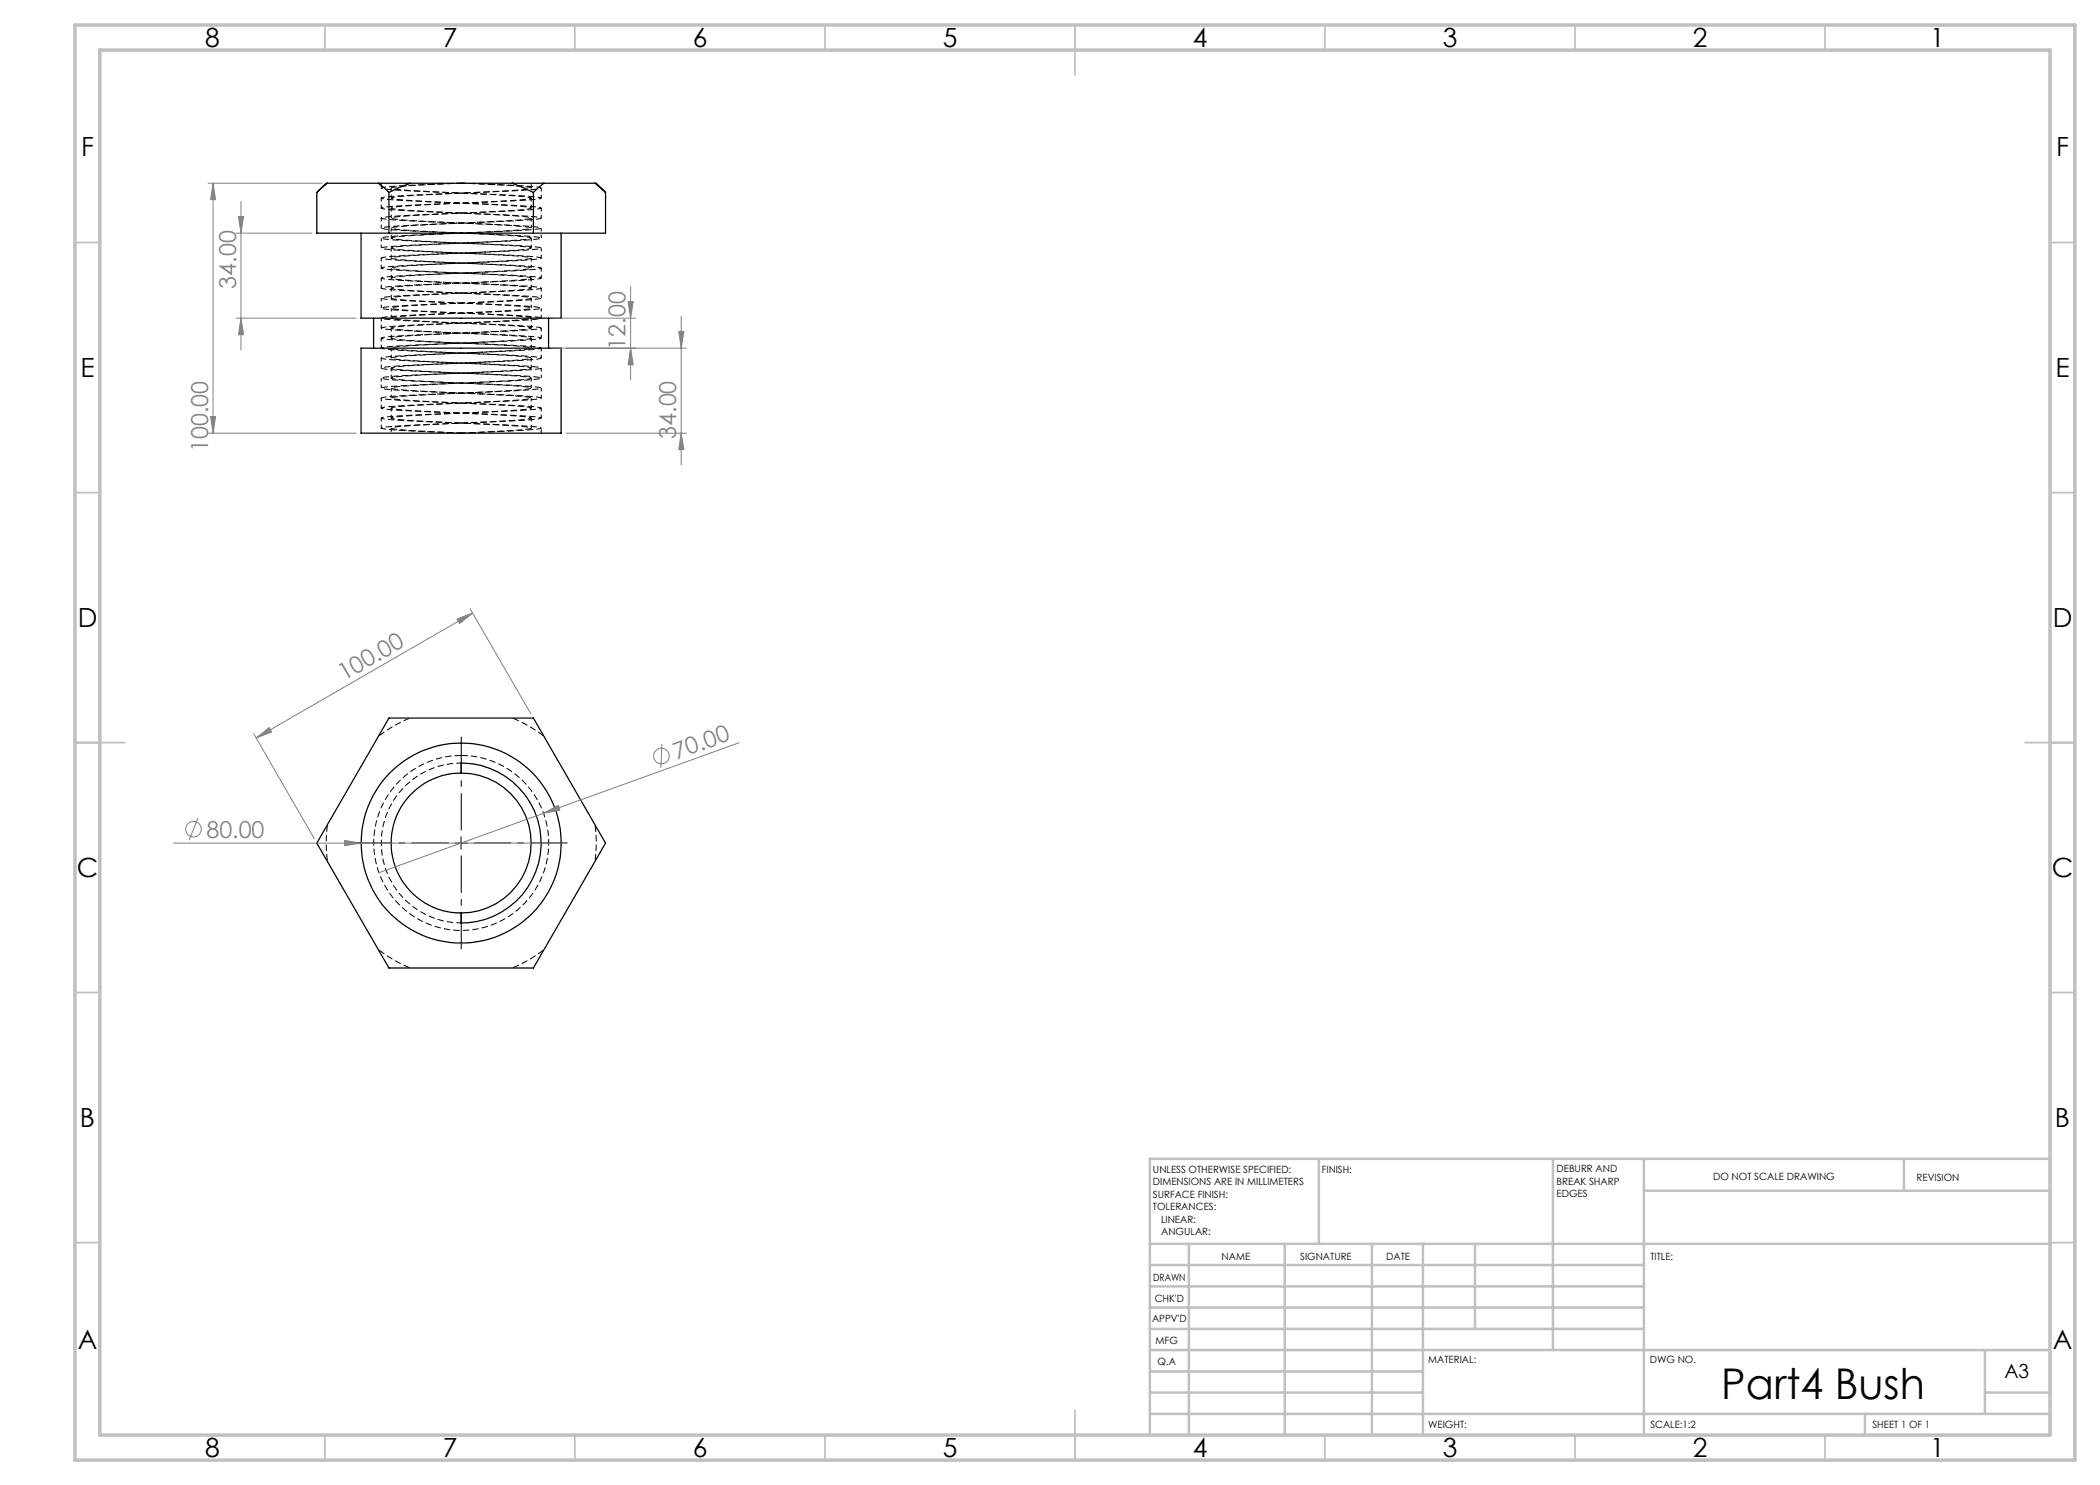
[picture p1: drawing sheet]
<svg xmlns="http://www.w3.org/2000/svg" width="420mm" height="297mm" viewBox="0 0 420 297" stroke-linecap="round" stroke-linejoin="round" font-family="sans-serif">
<path d="M92.2 36.6l-9.9 .4a26.6 26.6 0 0 0-6.1 .6 84.1 84.1 0 0 0 12.5 .9l13.5 .5a26.6 26.6 0 0 1 6 .6 84 84 0 0 1-12.4 .9l-13.5 .5a26.6 26.6 0 0 0-6.1 .6 84 84 0 0 0 12.5 .9l13.5 .5a26.6 26.6 0 0 1 6 .6 84.1 84.1 0 0 1-12.4 .9l-13.5 .5a26.6 26.6 0 0 0-6.1 .6 84 84 0 0 0 12.5 .9l13.5 .5a26.6 26.6 0 0 1 6 .6 84 84 0 0 1-12.4 .9l-13.5 .5a26.5 26.5 0 0 0-6.1 .6 84 84 0 0 0 12.5 .9l13.5 .5a26.6 26.6 0 0 1 6 .6 83.9 83.9 0 0 1-12.4 .9l-13.5 .5a26.6 26.6 0 0 0-6.1 .6 84 84 0 0 0 12.5 .9l13.5 .5a26.6 26.6 0 0 1 6 .6 84 84 0 0 1-12.4 .9l-13.5 .5a26.6 26.6 0 0 0-6.1 .6 84.1 84.1 0 0 0 12.5 .9l13.5 .5a26.6 26.6 0 0 1 6 .6 84 84 0 0 1-12.4 .9l-13.5 .5a26.6 26.6 0 0 0-6.1 .6 84 84 0 0 0 12.5 .9l13.5 .5a26.6 26.6 0 0 1 6 .6 84 84 0 0 1-12.4 .9l-13.5 .5a26.6 26.6 0 0 0-6.1 .6 83.9 83.9 0 0 0 12.5 .9l13.5 .5a26.6 26.6 0 0 1 6 .6 84 84 0 0 1-12.4 .9l-13.5 .5a26.5 26.5 0 0 0-6.1 .6 84 84 0 0 0 12.5 .9l13.5 .5a26.6 26.6 0 0 1 6 .6 84.1 84.1 0 0 1-12.4 .9l-13.5 .5a26.6 26.6 0 0 0-6.1 .6 84 84 0 0 0 12.5 .9l13.5 .5a26.6 26.6 0 0 1 6 .6 84 84 0 0 1-12.4 .9l-13.5 .5a26.6 26.6 0 0 0-6.1 .6 84 84 0 0 0 12.5 .9l13.5 .5a26.6 26.6 0 0 1 6 .6 83.9 83.9 0 0 1-12.4 .9l-13.5 .5a26.6 26.6 0 0 0-6.1 .6 84 84 0 0 0 12.5 .9l13.5 .5a26.5 26.5 0 0 1 6 .6 84 84 0 0 1-12.4 .9l-13.5 .5a26.6 26.6 0 0 0-6.1 .6 84.1 84.1 0 0 0 12.5 .9l3.5 .1M92.2 36.6l10 .4a26.6 26.6 0 0 1 6 .6 84.1 84.1 0 0 1-12.4 .9l-13.5 .5a26.6 26.6 0 0 0-6.1 .6 84 84 0 0 0 12.5 .9l13.5 .5a26.6 26.6 0 0 1 6 .6 84 84 0 0 1-12.4 .9l-13.5 .5a26.6 26.6 0 0 0-6.1 .6 84.1 84.1 0 0 0 12.5 .9l13.5 .5a26.6 26.6 0 0 1 6 .6 84 84 0 0 1-12.4 .9l-13.5 .5a26.6 26.6 0 0 0-6.1 .6 84 84 0 0 0 12.5 .9l13.5 .5a26.5 26.5 0 0 1 6 .6 84 84 0 0 1-12.4 .9l-13.5 .5a26.6 26.6 0 0 0-6.1 .6 83.9 83.9 0 0 0 12.5 .9l13.5 .5a26.6 26.6 0 0 1 6 .6 84 84 0 0 1-12.4 .9l-13.5 .5a26.6 26.6 0 0 0-6.1 .6 84 84 0 0 0 12.5 .9l13.5 .5a26.6 26.6 0 0 1 6 .6 84.1 84.1 0 0 1-12.4 .9l-13.5 .5a26.6 26.6 0 0 0-6.1 .6 84 84 0 0 0 12.5 .9l13.5 .5a26.6 26.6 0 0 1 6 .6 84 84 0 0 1-12.4 .9l-13.5 .5a26.6 26.6 0 0 0-6.1 .6 84 84 0 0 0 12.5 .9l13.5 .5a26.6 26.6 0 0 1 6 .6 83.9 83.9 0 0 1-12.4 .9l-13.5 .5a26.6 26.6 0 0 0-6.1 .6 84 84 0 0 0 12.5 .9l13.5 .5a26.5 26.5 0 0 1 6 .6 84 84 0 0 1-12.4 .9l-13.5 .5a26.6 26.6 0 0 0-6.1 .6 84.1 84.1 0 0 0 12.5 .9l13.5 .5a26.6 26.6 0 0 1 6 .6 84 84 0 0 1-12.4 .9l-13.5 .5a26.6 26.6 0 0 0-6.1 .6 84 84 0 0 0 12.5 .9l13.5 .5a26.6 26.6 0 0 1 6 .6 84 84 0 0 1-12.4 .9l-13.5 .5a26.6 26.6 0 0 0-6.1 .6 83.9 83.9 0 0 0 12.5 .9l13.5 .5a26.6 26.6 0 0 1 6 .6 84 84 0 0 1-12.4 .9l-13.5 .5a26.5 26.5 0 0 0-6.1 .6 84 84 0 0 0 12.5 .9l13.5 .5a26.6 26.6 0 0 1 6 .6 84.1 84.1 0 0 1-12.4 .9l-3.6 .1" fill="none" stroke="#000" stroke-width=".2" stroke-dasharray="1.3 .6" stroke-dashoffset=".2" stroke-linecap="butt"/>
<path d="M76.2 36.6v1M92.2 36.6l7.1 .4a31.8 31.8 0 0 1 6.9 .6 59.7 59.7 0 0 1-10.3 .9l-10.7 .5a31.8 31.8 0 0 0-7 .6 59.6 59.6 0 0 0 10.4 .9l10.7 .5a31.8 31.8 0 0 1 6.9 .6 59.7 59.7 0 0 1-10.3 .9l-10.7 .5a31.8 31.8 0 0 0-7 .6 59.7 59.7 0 0 0 10.4 .9l10.7 .5a31.8 31.8 0 0 1 6.9 .6 59.6 59.6 0 0 1-10.3 .9l-10.7 .5a31.8 31.8 0 0 0-7 .6 59.7 59.7 0 0 0 10.4 .9l10.7 .5a31.8 31.8 0 0 1 6.9 .6 59.7 59.7 0 0 1-10.3 .9l-10.7 .5a31.8 31.8 0 0 0-7 .6 59.7 59.7 0 0 0 10.4 .9l10.7 .5a31.8 31.8 0 0 1 6.9 .6 59.6 59.6 0 0 1-10.3 .9l-10.7 .5a31.8 31.8 0 0 0-7 .6 59.7 59.7 0 0 0 10.4 .9l10.7 .5a31.8 31.8 0 0 1 6.9 .6 59.7 59.7 0 0 1-10.3 .9l-10.7 .5a31.8 31.8 0 0 0-7 .6 59.6 59.6 0 0 0 10.4 .9l10.7 .5a31.8 31.8 0 0 1 6.9 .6 59.7 59.7 0 0 1-10.3 .9l-10.7 .5a31.8 31.8 0 0 0-7 .6 59.7 59.7 0 0 0 10.4 .9l10.7 .5a31.8 31.8 0 0 1 6.9 .6 59.7 59.7 0 0 1-10.3 .9l-10.7 .5a31.8 31.8 0 0 0-7 .6 59.7 59.7 0 0 0 10.4 .9l10.7 .5a31.8 31.8 0 0 1 6.9 .6 59.7 59.7 0 0 1-10.3 .9l-10.7 .5a31.8 31.8 0 0 0-7 .6 59.7 59.7 0 0 0 10.4 .9l10.7 .5a31.8 31.8 0 0 1 6.9 .6 59.6 59.6 0 0 1-10.3 .9l-10.7 .5a31.8 31.8 0 0 0-7 .6 59.7 59.7 0 0 0 10.4 .9l10.7 .5a31.8 31.8 0 0 1 6.9 .6 59.7 59.7 0 0 1-10.3 .9l-10.7 .5a31.8 31.8 0 0 0-7 .6 59.7 59.7 0 0 0 10.4 .9l10.7 .5a31.8 31.8 0 0 1 6.9 .6 59.7 59.7 0 0 1-10.3 .9l-10.7 .5a31.8 31.8 0 0 0-7 .6 59.7 59.7 0 0 0 10.4 .9l10.7 .5a31.8 31.8 0 0 1 6.9 .6 59.7 59.7 0 0 1-10.3 .9l-3.7 .1M106.2 37.6v-1M78.2 85.6v1M92.2 86.6l-7-.3a31.8 31.8 0 0 1-7-.7 59.7 59.7 0 0 1 10.4-.8l10.7-.5a31.8 31.8 0 0 0 6.9-.7 59.6 59.6 0 0 0-10.3-.8l-10.7-.5a31.8 31.8 0 0 1-7-.7 59.7 59.7 0 0 1 10.4-.8l10.7-.5a31.8 31.8 0 0 0 6.9-.7 59.7 59.7 0 0 0-10.3-.8l-10.7-.5a31.8 31.8 0 0 1-7-.7 59.6 59.6 0 0 1 10.4-.8l10.7-.5a31.8 31.8 0 0 0 6.9-.7 59.7 59.7 0 0 0-10.3-.8l-10.7-.5a31.8 31.8 0 0 1-7-.7 59.7 59.7 0 0 1 10.4-.8l10.7-.5a31.8 31.8 0 0 0 6.9-.7 59.7 59.7 0 0 0-10.3-.8l-10.7-.5a31.8 31.8 0 0 1-7-.7 59.6 59.6 0 0 1 10.4-.8l10.7-.5a31.8 31.8 0 0 0 6.9-.7 59.7 59.7 0 0 0-10.3-.8l-10.7-.5a31.8 31.8 0 0 1-7-.7 59.7 59.7 0 0 1 10.4-.8l10.7-.5a31.8 31.8 0 0 0 6.9-.7 59.6 59.6 0 0 0-10.3-.8l-10.7-.5a31.8 31.8 0 0 1-7-.7 59.7 59.7 0 0 1 10.4-.8l10.7-.5a31.8 31.8 0 0 0 6.9-.7 59.7 59.7 0 0 0-10.3-.8l-10.7-.5a31.8 31.8 0 0 1-7-.7 59.7 59.7 0 0 1 10.4-.8l10.7-.5a31.8 31.8 0 0 0 6.9-.7 59.7 59.7 0 0 0-10.3-.8l-10.7-.5a31.8 31.8 0 0 1-7-.7 59.7 59.7 0 0 1 10.4-.8l10.7-.5a31.8 31.8 0 0 0 6.9-.7 59.7 59.7 0 0 0-10.3-.8l-10.7-.5a31.8 31.8 0 0 1-7-.7 59.6 59.6 0 0 1 10.4-.8l10.7-.5a31.8 31.8 0 0 0 6.9-.7 59.7 59.7 0 0 0-10.3-.8l-10.7-.5a31.9 31.9 0 0 1-7-.7 59.7 59.7 0 0 1 10.4-.8l10.7-.5a31.8 31.8 0 0 0 6.9-.7 59.7 59.7 0 0 0-10.3-.8l-10.7-.5a31.8 31.8 0 0 1-7-.7 59.7 59.7 0 0 1 10.4-.8l10.7-.5a31.8 31.8 0 0 0 6.9-.7 59.7 59.7 0 0 0-10.3-.8l-10.7-.5a31.8 31.8 0 0 1-7-.7 59.7 59.7 0 0 1 10.4-.8l3.6-.2M108.2 86.6v-1" fill="none" stroke="#000" stroke-width=".2" stroke-dasharray="1.3 .6" stroke-dashoffset=".5" stroke-linecap="butt"/>
<g fill="none" stroke="#000" stroke-width=".2" stroke-dasharray="1.3 .6" stroke-dashoffset=".6" stroke-linecap="butt">
<path d="M76.2 39.6v2M78.2 37.6v2M108.2 39.6v-2M76.2 43.6v2M76.2 47.6v2M76.2 51.6v2M76.2 55.6v2M76.2 59.6v2M78.2 57.6v2M78.2 53.6v2M78.2 49.6v2M78.2 45.6v2"/>
<path d="M78.2 41.6v2M106.2 41.6v-2M106.2 45.6v-2M106.2 49.6v-2M106.2 53.6v-2M106.2 57.6v-2M108.2 43.6v-2M108.2 47.6v-2M108.2 51.6v-2M108.2 55.6v-2M108.2 59.6v-2M76.2 63.6v2"/>
<path d="M76.2 67.6v2M76.2 71.6v2M76.2 75.6v2M76.2 79.6v2M78.2 77.6v2M78.2 73.6v2M78.2 69.6v2M78.2 65.6v2M78.2 61.6v2M106.2 61.6v-2M106.2 65.6v-2M106.2 69.6v-2"/>
<path d="M106.2 73.6v-2M106.2 77.6v-2M108.2 63.6v-2M108.2 67.6v-2M108.2 71.6v-2M108.2 75.6v-2M108.2 79.6v-2M76.2 83.6v2M78.2 81.6v2M106.2 81.6v-2M106.2 85.6v-2M108.2 83.6v-2"/>
</g>
<path d="M92.2 151.1a17.5 17.5 0 0 1 15.4 25.9 17.5 17.5 0 0 1-30.1 .9 17.5 17.5 0 0 1 13.7-26.8h1" fill="none" stroke="#000" stroke-width=".2" stroke-dasharray="1.3 .6" stroke-linecap="butt"/>
<g fill="none" stroke="#000" stroke-width=".25">
<path d="M63.4 38.5v8.1h57.7v-8.1M65.5 36.7l-2.1 1.8M65.5 36.7h-.3l-1.8 1.8M65.5 36.7h10.2M75.7 36.7h6.3M75.7 36.7l2.1 1.8M77.8 38.5v8.1M82 36.7l-4.2 1.8M82 36.7h20.4M102.4 36.7h6.4M102.4 36.7l4.3 1.8M106.7 38.5v8.1"/>
<path d="M108.8 36.7l-2.1 1.8M108.8 36.7h10.2M119 36.7l2.1 1.8M119 36.7h.2l1.9 1.8M72.2 46.6v17h40v-17M92.2 46.6h.1M72.2 69.6h40v17h-40zM74.7 63.6v6M109.7 63.6v6M77.8 143.6h28.9l14.4 25-14.4 25h-28.9l-14.4-25zM92.2 154.6a14 14 0 0 0-14 14 14 14 0 0 0 14 14M92.2 154.6v-2a16 16 0 0 1 16 16 16 16 0 0 1-16 16v-2"/>
<path d="M92.2 154.6a14 14 0 0 1 14 14 14 14 0 0 1-14 14"/>
<circle cx="92.2" cy="168.6" r="20"/>
</g>
<path d="M92.2 152.6a16 16 0 0 0-16 16 16 16 0 0 0 16 16" fill="none" stroke="#000" stroke-width=".2" stroke-dasharray="1.3 .6" stroke-dashoffset=".3" stroke-linecap="butt"/>
<path d="M75.7 147.3a27 27 0 0 1 6.3-3.7M102.5 143.6a27 27 0 0 1 6.3 3.7M65.5 172.3a27 27 0 0 1 0-7.4M119 164.9a27 27 0 0 1 0 7.4M82 193.6a27 27 0 0 1-6.3-3.7M108.8 189.9a27 27 0 0 1-6.3 3.7" fill="none" stroke="#000" stroke-width=".2" stroke-dasharray="1.3 .6" stroke-dashoffset="-.2" stroke-linecap="butt"/>
<g fill="none" stroke="#808080" stroke-width=".2">
<path d="M41.6 36.7h22.9M42.6 36.7v49.9M42.6 36.7l.5 3.2h-1zM47.2 46.6h15.2M47.7 43.3h1l-.5 3.3zM48.2 40.3v29.7M126.1 57.3v18.7M47.2 63.6h24M48.2 63.6l.5 3.4h-1zM110.7 63.6h16.4M110.7 69.6h26.6M125.6 60.3h1l-.5 3.3z"/>
<path d="M126.1 69.6l.5 3.4h-1zM135.7 66.3h1.1l-.6 3.3zM136.2 63.3v29.7M41.6 86.6h29.6M42.1 83.3h1l-.5 3.3zM113.2 86.6h24.1M136.2 86.6l.6 3.3h-1.1zM91.4 123.8l3.1-1.2-2.6 2.1zM94 121.7l12.2 21M94.5 122.6l-43.3 25M50.7 146.7l12.2 21M51.2 147.6l2.6-2.1 .5 .9z"/>
<path d="M132.4 148.8l-.2 4.8M147.8 148.6l-39.1 14.1M34.7 168.6h77.5M39.6 163.6l-1.8 4.5M68.9 168.1l3.3 .5-3.3 .5zM108.7 162.7l2.9-1.6 .4 .9zM108.7 162.7l-32.9 11.9"/>
<circle cx="132.3" cy="151.2" r="1.55"/>
<circle cx="38.7" cy="165.8" r="1.55"/>
</g>
<path d="M89.7 168.6h-18.7M92.2 166.1v-18.8M92.2 171.1v18.7M94.7 168.6h18.8" fill="none" stroke="#000" stroke-width=".2" stroke-dasharray="15.2 1.3 1.3 1.3" stroke-dashoffset="7.8" stroke-linecap="butt"/>
<path d="M91 168.6h2.5M92.2 167.4v2.5" fill="none" stroke="#000" stroke-width=".2"/>
<g fill="none" stroke="#c0c0c0" stroke-width=".35">
<path d="M65 5v5M115 5v5M165 5v5M215 5v10M265 5v5M315 5v5M365 5v5M15 48.5h5M410 48.5h5M15 98.5h5M410 98.5h5M15 148.5h10"/>
<path d="M405 148.5h10M15 198.5h5M410 198.5h5M15 248.5h5M410 248.5h5M65 287v5M115 287v5M165 287v5M215 282v10M265 287v5M315 287v5M365 287v5"/>
</g>
<g fill="none" stroke="#c0c0c0" stroke-width=".5">
<path d="M263.8 231.8v17M310.6 231.8v38.2M328.8 231.8v55.2M328.8 238.2h81.2M380.8 231.8v6.4M410 231.8h-180v55.2M230 248.8h180M230 257.3h98.8M230 253h98.8M237.8 248.8v38.2M257 248.8v38.2M274.4 248.8v38.2"/>
<path d="M284.6 248.8v38.2M295 248.8v17M230 265.8h98.8M230 261.5h98.8M230 278.5h54.6M230 274.3h54.6M230 270h180M397 278.5h13M397 270v12.8M230 282.8h180M373 282.8v4.2"/>
</g>
<path d="M15 5h400v287h-400zM20 10h390v277h-390z" fill="none" stroke="#c0c0c0" stroke-width=".7"/>
<g fill="#808080">
<path d="M68.9 168.1l3.3 .5-3.3 .5z"/>
<path d="M108.7 162.7l2.9-1.6 .4 .9z"/>
<path d="M51.2 147.6l2.6-2.1 .5 .9zM91.4 123.8l3.1-1.2-2.6 2.1z"/>
<path d="M48.2 63.6l.5 3.4h-1zM47.7 43.3h1l-.5 3.3zM126.1 69.6l.5 3.4h-1zM125.6 60.3h1l-.5 3.3zM136.2 86.6l.6 3.3h-1.1zM135.7 66.3h1.1l-.6 3.3z"/>
<path d="M42.6 36.7l.5 3.2h-1zM42.1 83.3h1l-.5 3.3z"/>
</g>
<text font-size="8.5" x="344.3" y="279.7">Part4 Bush</text>
<g font-size="5.3">
<text x="41" y="9.5">8</text>
<text x="88.5" y="9.5">7</text>
<text x="138.5" y="9.5">6</text>
<text x="188.5" y="9.5">5</text>
<text x="238.5" y="9.5">4</text>
<text x="288.5" y="9.5">3</text>
<text x="338.5" y="9.5">2</text>
<text x="386" y="9.5">1</text>
<text x="16.2" y="31.3">F</text>
<text x="411.2" y="31.3">F</text>
<text x="16.1" y="75.5">E</text>
<text x="411.1" y="75.5">E</text>
<text x="15.5" y="125.5">D</text>
<text x="410.5" y="125.5">D</text>
<text x="15.4" y="175.5">C</text>
<text x="410.4" y="175.5">C</text>
<text x="16" y="225.5">B</text>
<text x="411" y="225.5">B</text>
<text x="15.5" y="269.8">A</text>
<text x="410.5" y="269.8">A</text>
<text x="41" y="291.5">8</text>
<text x="88.5" y="291.5">7</text>
<text x="138.5" y="291.5">6</text>
<text x="188.5" y="291.5">5</text>
<text x="238.5" y="291.5">4</text>
<text x="288.5" y="291.5">3</text>
<text x="338.5" y="291.5">2</text>
<text x="386" y="291.5">1</text>
</g>
<g font-size="4.7" fill="#808080">
<text x="47.2" y="57.7" transform="rotate(-90 47.2 57.7)">34.00</text>
<text x="125.1" y="69.9" transform="rotate(-90 125.1 69.9)">12.00</text>
<text x="135.3" y="87.8" transform="rotate(-90 135.3 87.8)">34.00</text>
<text x="41.6" y="90.4" transform="rotate(-90 41.6 90.4)">100.00</text>
<text x="68.8" y="136.3" transform="rotate(-30 68.8 136.3)">100.00</text>
<text x="135.3" y="151.9" transform="rotate(-20 135.3 151.9)">70.00</text>
<text x="41.3" y="167.5">80.00</text>
</g>
<text font-size="3.9" x="400.9" y="275.5">A3</text>
<g font-size="2">
<text x="230.6" y="234.6">UNLESS OTHERWISE SPECIFIED:</text>
<text x="230.6" y="237.1">DIMENSIONS ARE IN MILLIMETERS</text>
<text x="230.6" y="239.6">SURFACE FINISH:</text>
<text x="264.4" y="234.6">FINISH:</text>
<text x="311.3" y="234.5">DEBURR AND</text>
<text x="311.3" y="237">BREAK SHARP</text>
<text x="311.3" y="239.5">EDGES</text>
<text x="342.6" y="236">DO NOT SCALE DRAWING</text>
<text x="383.3" y="236.2">REVISION</text>
<text x="230.6" y="242.1">TOLERANCES:</text>
<text x="232.2" y="244.6">LINEAR:</text>
<text x="232.2" y="247.1">ANGULAR:</text>
<text x="244.3" y="252">NAME</text>
<text x="260" y="251.9">SIGNATURE</text>
<text x="277.2" y="251.9">DATE</text>
<text x="330.1" y="251.9">TITLE:</text>
<text x="230.6" y="256.1">DRAWN</text>
<text x="230.9" y="260.3">CHK'D</text>
<text x="230.4" y="264.4">APPV'D</text>
<text x="231.1" y="268.8">MFG</text>
<text x="231.5" y="273">Q.A</text>
<text x="285.6" y="272.5">MATERIAL:</text>
<text x="330" y="272.5">DWG NO.</text>
<text x="285.6" y="285.5">WEIGHT:</text>
<text x="330.1" y="285.6">SCALE:1:2</text>
<text x="374.5" y="285.6">SHEET 1 OF 1</text>
</g>
</svg>
